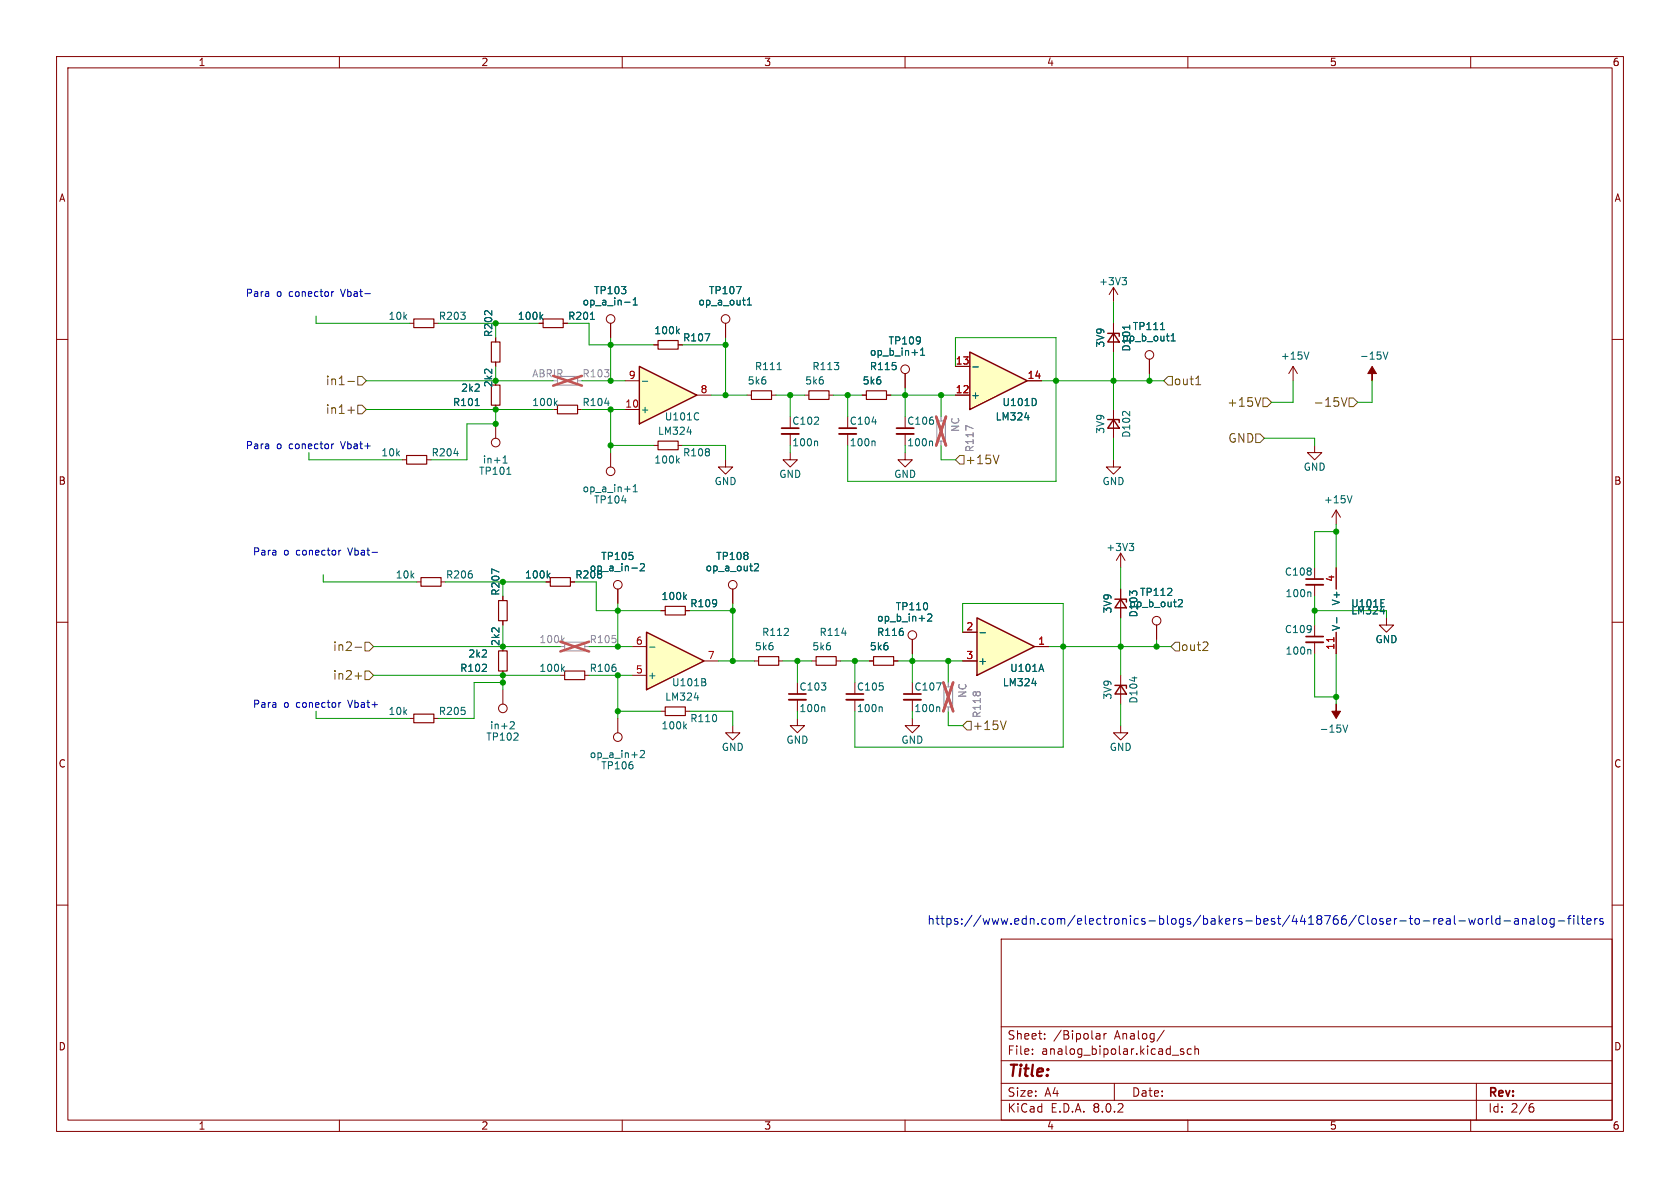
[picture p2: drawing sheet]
<svg xmlns="http://www.w3.org/2000/svg" width="297mm" height="210mm" viewBox="0 0 297 210" stroke-linecap="round" stroke-linejoin="round" font-family="sans-serif">
<g fill="none" stroke="#840000" stroke-width=".18">
<path d="M10 10h277v190h-277zM12 12h273v186h-273zM60 10v2M110 10v2M160 10v2M210 10v2M260 10v2M10 60h2M72.4 57.2h.8M76.7 57.2h.8M87.6 59.7v.8M285 60h2"/>
<path d="M87.6 64v.8M87.6 71.6v.8M10 110h2M73.7 102.9h.7M78 102.9h.7M88.9 114.3v.8M88.9 118.6v.8M129.5 104.1v2.6M143.5 116.8h.8M147.8 116.8h.8M153.7 116.8h.7M158 116.8h.7"/>
<path d="M161.3 113v2.6M198.1 104.1v5.1M285 110h2M116.8 125.7h.8M121.2 125.7h.7M129.5 128.3v1.2h1.3l-1.3 1.3-1.2-1.3h1.2M141 127v1.3h1.2l-1.2 1.2-1.3-1.2h1.3M141 123.7v2M151.1 123.7v2M161.3 127v1.3h1.3l-1.3 1.2-1.3-1.2h1.3M161.3 123.7v2M10 160h2"/>
<path d="M285 160h2M177 166h108v32h-108zM60 198v2M110 198v2M160 198v2M177 194.5h108M177 191.5h108M177 187.5h108M177 181.5h108M182.5 186.3v.1M182.5 185.5v.1M184.7 183.6v.1"/>
<path d="M184.7 182.8v.1M194 182.7l.4 .1 .1 .9M194.5 183.6l-.5 .1M194.5 183.1h-.5M195.2 182.7v1M195.6 182.7l-.3 .1-.1 .2M197 191.5v3M205.8 182.1l-1.3 2M207.2 186.5h1.2M209.2 185.5l-.3-.1-.2 .2v.2l.5 .2v.3h-.5M210 198v2M210.6 185.5l-.4-.1-.3 .3v.4l.1 .2h.6"/>
<path d="M211.2 185.5l.3-.1 .3 .1 .1 .9M211.2 184.9v1.5M260 198v2M261 191.5v6.5M270.6 195.7h.3l.3 .3-.1 .5-.5 .1M271 195.1l-.4 .1"/>
<circle cx="129.5" cy="103.4" r=".76"/>
<circle cx="161.3" cy="112.3" r=".76"/>
</g>
<path d="M73.2 56.4h3.5v1.5h-3.5zM86.9 60.5h1.5v3.5h-1.5zM86.9 68.1h1.5v3.5h-1.5zM74.4 102.1h3.6v1.5h-3.6zM88.1 115.1h1.6v3.5h-1.6zM144.3 116.1h3.5v1.5h-3.5zM154.4 116.1h3.6v1.5h-3.6zM117.6 125h3.6v1.5h-3.6z" fill="none" stroke="#840000" stroke-width=".2"/>
<path d="M84 71.7h.7M133.4 99.7l.5-.1 .2 .4-.8 .9h.8M148.8 111.9h.8M164 108.7l.5-.2 .2 .4-.7 .9h.7M121 128.4l.4 .4M121.4 128l-.5 .5M145.6 125l.2 .1v.7M155.8 125l.2 .1v.7M165.5 120.7h.9l-.6 1.3M165.9 125l.2 .1v.7" fill="none" stroke="#006464" stroke-width=".18"/>
<path d="M139.4 123.7h3.1M149.6 123.7h3.1M159.8 123.7h3" fill="none" stroke="#840000" stroke-width=".33"/>
<path d="M139.4 122.7h3.1M149.6 122.7h3.1M159.8 122.7h3" fill="none" stroke="#840000" stroke-width=".3"/>
<path d="M197.1 105.9h2v.5M198.1 105.9l1 1.5h-2z" fill="none" stroke="#840000" stroke-width=".25"/>
<path d="M172.7 109.2l10.2 5.1-10.2 5.1z" fill="#ffffc2"/>
<path d="M172.7 109.2l10.2 5.1-10.2 5.1z" fill="none" stroke="#840000" stroke-width=".25"/>
<g fill="none" stroke="#840000" stroke-width=".18">
<path d="M95.2 57.2h.8M99.6 57.2h.7M97.8 72.4h.8M102.1 72.4h.8M115.6 61h.7M119.9 61h.7M96.5 102.9h.8M100.8 102.9h.8M109.2 104.1v2.6M133.3 116.8h.8M137.7 116.8h.7M170.2 111.8h2.5"/>
<path d="M170.2 116.8h2.5M182.9 114.3h2.5"/>
<circle cx="109.2" cy="103.4" r=".76"/>
</g>
<g fill="none" stroke="#006464" stroke-width=".18">
<path d="M95.6 56l.4 .5M96 55.6l-.5 .5M104.4 56.5h.7M119.7 58.5l.4 .5M120.1 58.2l-.5 .4M124.6 59h.9l-.6 1.3M98.1 71.2l.4 .5M98.5 70.9l-.5 .4M106.9 71.3h.8M113.2 99.8l.5-.2 .2 .4-.7 .9h.7M96.9 101.7l.3 .5M97.2 101.3l-.4 .5"/>
<path d="M111.7 100.4h1M173.2 111.9h1M184.1 117.4l.4 1.3M182.4 120.8h.8"/>
</g>
<path d="M96 56.4h3.6v1.5h-3.6zM98.6 71.6h3.5v1.6h-3.5zM116.3 60.2h3.6v1.5h-3.6zM97.3 102.1h3.5v1.5h-3.5zM134.1 116.1h3.6v1.5h-3.6z" fill="none" stroke="#840000" stroke-width=".2"/>
<path d="M98.6 66.5h3.5v1.6h-3.5zM165.6 74.4h1.5v3.6h-1.5z" fill="none" stroke="#a1a1a1" stroke-width=".2"/>
<path d="M102.1 67.3h.8M166.4 73.7v.7M166.4 78v.7" fill="none" stroke="#a1a1a1" stroke-width=".18"/>
<path d="M172 75.8l-1.2-.6v.9" fill="none" stroke="#989898" stroke-width=".18"/>
<path d="M97.8 66.4l5.1 1.8M102.9 66.4l-5.1 1.8M165.5 73.7l1.7 5M167.2 73.7l-1.7 5" fill="none" stroke="#e75356" stroke-width=".46"/>
<path d="M113 64.8l10.2 5.1-10.2 5z" fill="#ffffc2"/>
<path d="M195.8 58.9h2.1v.5M196.8 58.9l1.1 1.6h-2.1zM113 64.8l10.2 5.1-10.2 5zM197.1 121.2h2v.5M198.1 121.2l1 1.5h-2z" fill="none" stroke="#840000" stroke-width=".25"/>
<g fill="none" stroke="#840000" stroke-width=".18">
<path d="M107.9 57.2v2.5M196.8 50.8v2.5M196.8 57.2v5M196.8 50.8l-.7 1.3M196.8 50.8l.8 1.3M87.6 74.9v2.6M110.5 72.4h2.5M110.5 67.3h2.5M115.6 78.7h.7M119.9 78.7h.7M123.2 69.9h2.5M132.1 69.9h.7"/>
<path d="M136.4 69.9h.8M139.7 76.7v2M142.2 69.9h.8M146.6 69.9h.7M152.4 69.9h.8M156.7 69.9h.8M160 66v2.6M203.2 63.5v2.5M228.6 64.8l-.8 1.2M228.6 64.8v2.5M228.6 64.8l.8 1.2M71.1 81.3h.8"/>
<path d="M75.4 81.3h.8M107.9 80v2.6M128.3 81.3v1.3h1.2l-1.2 1.2-1.3-1.2h1.3M139.7 80v1.3h1.3l-1.3 1.3-1.3-1.3h1.3M88.9 105.4v.8M88.9 109.7v.8M99.1 119.4h.7M103.4 119.4h.7M116.8 108h.8M121.2 108h.7M198.1 119.4v5.1M204.5 110.5v2.5"/>
<path d="M232.4 100.3v2.1M232.4 103.4v2M232.4 110.5v2M232.4 113.5v2.1M236.2 100.3v3.8M236.2 111.8v3.8M245.1 109.2v1.3h1.3l-1.3 1.3-1.3-1.3h1.3M72.4 127h.8M76.7 127h.8M88.9 121.9v2.6M109.2 127v2.5M198.1 128.3v1.2h1.3l-1.3 1.3-1.3-1.3h1.3"/>
<circle cx="107.9" cy="56.4" r=".76"/>
<circle cx="87.6" cy="78.2" r=".76"/>
<circle cx="160" cy="65.3" r=".76"/>
<circle cx="203.2" cy="62.7" r=".76"/>
<circle cx="107.9" cy="83.3" r=".76"/>
<circle cx="204.5" cy="109.7" r=".76"/>
<circle cx="88.9" cy="125.2" r=".76"/>
<circle cx="109.2" cy="130.3" r=".76"/>
</g>
<g fill="none" stroke="#006464" stroke-width=".18">
<path d="M110.4 53.4h1M111.9 53.9h.8M111.9 53l.4-.4v1.3M198.4 49.1h.7l-.4 .5M198.9 49.6l.2 .2v.3l-.2 .2M205.2 58.3h.7M207 59.4l.4-.4v1.3M113.6 67.4h.9M121.5 76.4h.8M123.5 73v.1M123.5 74.1v.1M137.4 65.3h.7"/>
<path d="M144.4 78l.1 .1v.7M162.7 62.8h.8M162.7 61.9l.4-.4v1.3M207 60.3h.8M231.4 62.2l-.4 1.3M244.5 62.2l.4 1.3 .5-1.3M80.2 80.2h.8M88.9 81.9h.8M88.9 81l.4-.4v1.3M89.6 83.9h.7M109.9 88.5h.8M111.9 86l.4-.3v1.2"/>
<path d="M111.9 86.9h.8M119.7 81.4l.4 .5M120.1 81l-.5 .5M88.2 101.1l-1.3-.5v.8M99.4 118.2l.4 .5M99.8 117.8l-.5 .5M121 105.5l.4 .5M121.4 105.1l-.5 .5M200.6 119.7v.7M208.4 106.1l.4-.1 .2 .4-.8 .9h.8M231.6 104.6l.1 .2v.7M231.6 114.8l.1 .2v.6"/>
<path d="M236.3 109.2v.9M244 108.1h.8M244.1 106h.6M90.4 127.6h.4l.1 .3-.8 .9h.8M113.2 132.8l.5-.1 .2 .3-.7 .9h.7M237.4 128.2l.4 1.2 .5-1.2"/>
</g>
<path d="M116.3 78h3.6v1.5h-3.6zM132.8 69.1h3.6v1.5h-3.6zM143 69.1h3.6v1.5h-3.6zM153.2 69.1h3.5v1.5h-3.5zM71.9 80.5h3.5v1.5h-3.5zM88.1 106.2h1.6v3.5h-1.6zM99.8 118.6h3.6v1.5h-3.6zM117.6 107.2h3.6v1.5h-3.6zM73.2 126.2h3.5v1.6h-3.5z" fill="none" stroke="#840000" stroke-width=".2"/>
<path d="M99.8 113.5h3.6v1.6h-3.6z" fill="none" stroke="#a1a1a1" stroke-width=".2"/>
<path d="M99.1 114.3h.7M103.4 114.3h.7" fill="none" stroke="#a1a1a1" stroke-width=".18"/>
<path d="M99.4 113.1l.4 .5M99.8 112.8l-.5 .4" fill="none" stroke="#989898" stroke-width=".18"/>
<path d="M99.1 113.4l5 1.8M104.1 113.4l-5 1.8" fill="none" stroke="#e75356" stroke-width=".46"/>
<path d="M138.2 76.7h3M230.9 103.4h3M230.9 113.5h3" fill="none" stroke="#840000" stroke-width=".33"/>
<path d="M138.2 75.7h3M230.9 102.4h3M230.9 112.5h3" fill="none" stroke="#840000" stroke-width=".3"/>
<g fill="#840000" stroke="#840000" stroke-width=".18">
<path d="M242.6 64.8l.7 1.2h-.7v1.3v-1.3h-.8z"/>
<path d="M236.2 124.5v1.2h.8l-.8 1.3-.7-1.3h.7z"/>
</g>
<path d="M235.8 112.7v.7" fill="none" stroke="#a90000" stroke-width=".18"/>
<path d="M114.3 111.8l10.2 5-10.2 5.1z" fill="#ffffc2"/>
<path d="M114.3 111.8l10.2 5-10.2 5.1z" fill="none" stroke="#840000" stroke-width=".25"/>
<path d="M111.8 119.4h2.5M111.8 114.3h2.5M124.5 116.8h2.5" fill="none" stroke="#840000" stroke-width=".18"/>
<path d="M114.8 114.4h1M122.7 123.3h.8M124.5 120.6l.3 .2-.1 .3-.1 .1M124.6 120l.1 .2-.1 .3" fill="none" stroke="#006464" stroke-width=".18"/>
<path d="M166.9 121.4h1.5v3.6h-1.5z" fill="none" stroke="#a1a1a1" stroke-width=".2"/>
<path d="M167.6 120.7v.7M167.6 125v.7" fill="none" stroke="#a1a1a1" stroke-width=".18"/>
<path d="M166.8 120.7l1.7 5M168.5 120.7l-1.7 5" fill="none" stroke="#e75356" stroke-width=".46"/>
<path d="M171.4 62.2l10.2 5.1-10.2 5.1z" fill="#ffffc2"/>
<path d="M171.4 62.2l10.2 5.1-10.2 5.1zM195.8 74.2h2.1v.5M196.8 74.2l1.1 1.5h-2.1z" fill="none" stroke="#840000" stroke-width=".25"/>
<g fill="none" stroke="#840000" stroke-width=".18">
<path d="M87.6 59.7v.8M95.2 57.2h.8M99.6 57.2h.7M107.9 57.2v2.5M128.3 57.2v2.5M196.8 57.2v1.7M87.6 64v.8M87.6 71.6v.8M115.6 61h.7M119.9 61h.7M149.9 76.7v2M152.4 69.9h.8"/>
<path d="M156.7 69.9h.8M160 66v2.6M160 76.7v2M168.9 69.9h2.5M168.9 64.8h2.5M181.6 67.3h2.5M196.8 60.5v1.7M196.8 72.4v5.1M203.2 63.5v2.5M232.4 78.7v1.3h1.3l-1.3 1.3-1.3-1.3h1.3M160 80v1.3h1.3l-1.3 1.3-1.3-1.3h1.3M196.8 81.3v1.3h1.3l-1.3 1.2-1.2-1.2h1.2"/>
<path d="M198.1 97.8l-.7 1.3M198.1 97.8v2.5M198.1 97.8l.8 1.3M236.2 90.2l-.7 1.2M236.2 90.2v2.5M236.2 90.2l.8 1.2M88.9 105.4v.8M88.9 109.7v.8M88.9 114.3v.8M88.9 118.6v.8M96.5 102.9h.8M100.8 102.9h.8"/>
<path d="M109.2 104.1v2.6M116.8 108h.8M121.2 108h.7M129.5 104.1v2.6M153.7 116.8h.7M158 116.8h.7M161.3 113v2.6M170.2 116.8h2.5M170.2 111.8h2.5M182.9 114.3h2.5M198.1 104.1v1.8M198.1 107.4v1.8"/>
<path d="M204.5 110.5v2.5M236.2 100.3v3.8M236.2 111.8v3.8"/>
<circle cx="128.3" cy="56.4" r=".76"/>
</g>
<g fill="none" stroke="#006464" stroke-width=".18">
<path d="M95.6 56l.4 .5M96 55.6l-.5 .5M104.4 56.5h.7M110.4 53.4h1M111.9 53.9h.8M111.9 53l.4-.4v1.3M119.7 58.5l.4 .5M120.1 58.2l-.5 .4M124.6 59h.9l-.6 1.3M130.2 50.7h.8l-.5 1.2M132.1 53.9h.7M132.1 53l.4-.4v1.3"/>
<path d="M205.2 58.3h.7M207 59.4l.4-.4v1.3M84 71.7h.7M154.2 74.6h.7M154.5 78l.2 .1v.7M162.7 62.8h.8M162.7 61.9l.4-.4v1.3M164.7 78l.2 .1v.7M172 64.9h.9M181.2 73.8h.7M183.2 70.7v.7M207 60.3h.8"/>
<path d="M113.2 99.8l.5-.2 .2 .4-.7 .9h.7M133.4 99.7l.5-.1 .2 .4-.8 .9h.8M199.6 96.1h.8l-.4 .4M200.2 96.5l.2 .3v.3l-.2 .2M239 87.6l-.4 1.3M88.2 101.1l-1.3-.5v.8M96.9 101.7l.3 .5M97.2 101.3l-.4 .5M111.7 100.4h1M121 105.5l.4 .5M121.4 105.1l-.5 .5M164 108.7l.5-.2 .2 .4-.7 .9h.7"/>
<path d="M173.2 111.9h1M184.1 117.4l.4 1.3M208.4 106.1l.4-.1 .2 .4-.8 .9h.8M236.3 109.2v.9M244 108.1h.8M244.1 106h.6M182.4 120.8h.8"/>
</g>
<path d="M148.3 76.7h3.1M158.5 76.7h3" fill="none" stroke="#840000" stroke-width=".33"/>
<path d="M148.3 75.7h3.1M158.5 75.7h3" fill="none" stroke="#840000" stroke-width=".3"/>
<g fill="none" stroke="#725600" stroke-width=".18">
<path d="M61.5 67.4h1.2M61.5 72.5h1.2M63.2 66.5h.8l.8 .8-.8 .8h-.8zM63.2 71.6h.8l.8 .8-.8 .8h-.8zM206.5 66.5h.8v1.6h-.8l-.8-.8zM211.4 68h.9M222 76.7h.8l.7 .8-.7 .7h-.8zM222.9 70.3l-.5 1.5M223.3 70.4h.7l.8 .7-.8 .8h-.7zM237.1 70.3l.5 1.5 .5-1.5M238.5 70.4h.8l.7 .7-.7 .8h-.8zM169.7 80.5h.7v1.5h-.7l-.8-.7z"/>
<path d="M176.6 80.5l-.5 1.5M62.8 119.5h1.1M62.8 114.4h1.1M64.5 118.6h.8l.7 .8-.7 .7h-.8zM64.5 113.5h.8l.7 .8-.7 .8h-.8zM207.8 113.5h.7v1.6h-.7l-.8-.8zM213.4 113.5l.1 .3v.3l-.9 .9h.9M170.9 127.5h.8v1.5h-.8l-.7-.7zM177.9 127.4l-.5 1.6"/>
</g>
<g fill="none" stroke="#0000c2" stroke-width=".18">
<path d="M58.6 51.6v.8M59 51.6l-.4 .2M64.5 51.9h1M58.6 78.5v.8M59 78.5l-.4 .2M59.9 97.3v.8M60.3 97.3l-.4 .2M65.8 97.6h.9M59.9 124.2v.8M60.3 124.2l-.4 .2M253.5 162.4v1M253.9 162.4h-.3l-.1 .3"/>
<path d="M254.4 162.9l.7-.2-.1-.3h-.4l-.2 .2v.7h.6M255.7 162.4h.6l.1 1M256.4 162.7l-.5 .1a.3 .3 0 0 0-.2 .3 .3 .3 0 0 0 .2 .3l.5-.1M257.1 161.9v1.3l.2 .2M257.9 162.8h1.2M259.7 162.4l.2 1 .3-.7 .3 .7 .3-1M261.4 162.5l.2-.1 .4 .1 .1 .6-.1 .2-.4 .1-.2-.2zM262.8 162.4v1M263.2 162.4h-.3l-.1 .3M263.7 161.9v1.3l.2 .2M265.2 162.4h-.5l-.3 .3v.4l.2 .2h.6M265.2 161.9v1.5"/>
<path d="M265.9 162.8h1.2M267.8 162.4h.6v1M268.4 162.7l-.5 .1a.3 .3 0 0 0-.2 .3 .3 .3 0 0 0 .2 .3l.5-.1M269.2 162.5l.2-.1h.3l.1 1M269.2 162.4v1M270.5 162.4h.6l.1 1M271.2 162.7l-.5 .1a.3 .3 0 0 0-.2 .3 .3 .3 0 0 0 .2 .3l.5-.1M271.9 161.9v1.3l.2 .2M272.8 162.4h.4l.2 .3v.4l-.2 .3-.4-.1-.2-.2v-.4zM274.7 162.4h-.4l-.3 .3v.4l.2 .2h.5M274.7 162.4v1.2l-.2 .3-.4-.1M275.5 162.8h1.1"/>
<path d="M277.1 162.4h.6M277.7 161.9l-.3 .2v1.3M278.2 161.9v.1M278.2 162.4v1M279 161.9v1.3l.2 .2M279.5 162.4h.6M279.8 161.9v1.3l.3 .2M280.6 162.9l.7-.2-.1-.3h-.4l-.2 .2v.7h.6M281.9 162.4v1M282.4 162.4h-.3l-.2 .3M283.4 162.4h-.4l-.2 .2 .1 .2 .5 .2v.3h-.6"/>
</g>
<g fill="none" stroke="#009600" stroke-width=".18">
<path d="M55.9 55.9v1.3h16.5M77.5 57.2h17.7M100.3 57.2h3.8v3.8h11.5M107.9 59.7v7.6M128.3 59.7v10.2M196.8 53.3v3.9M64.8 67.3h33M64.8 72.4h33M87.6 72.4v2.5h-5.1v6.4h-6.3M87.6 64.8v2.5M102.9 67.3h7.6M102.9 72.4h7.6"/>
<path d="M107.9 78.7h7.7M107.9 72.4v7.6M120.6 61h7.7M120.6 78.7h7.7v2.6M125.7 69.9h6.4M137.2 69.9h5M139.7 69.9v3.8M139.7 78.7v1.3M147.3 69.9h5.1M149.9 69.9v3.8M157.5 69.9h11.4M160 68.6v5.1"/>
<path d="M160 78.7v1.3M166.4 69.9v3.8M166.4 78.7v2.6h2.5M168.9 64.8v-5.1h17.8v25.4h-36.8v-6.4M184.1 67.3h21.6M196.8 62.2v10.2M196.8 77.5v3.8M203.2 66v1.3M223.5 77.5h8.9v1.2M228.6 67.3v3.8h-3.8M242.6 67.3v3.8h-2.6M54.6 80v1.3h16.5"/>
<path d="M236.2 94h-3.8v6.3M236.2 92.7v7.6M57.1 101.6v1.3h16.6M66 114.3h33.1M66 119.4h33.1M78.7 102.9h17.8M88.9 110.5v3.8M88.9 119.4v2.5M101.6 102.9h3.8v5.1h11.4M104.1 114.3h7.7M104.1 119.4h7.7M109.2 106.7v7.6"/>
<path d="M109.2 119.4v7.6M121.9 108h7.6M127 116.8h6.3M129.5 106.7v10.1M138.4 116.8h5.1M141 116.8v3.9M148.6 116.8h5.1M151.1 116.8v3.9M158.7 116.8h11.5M161.3 115.6v5.1M167.6 116.8v3.9M170.2 111.8v-5.1h17.8v25.4h-36.9v-6.4"/>
<path d="M185.4 114.3h21.6M198.1 100.3v3.8M198.1 109.2v10.2M204.5 113v1.3M232.4 108h12.7v1.2M232.4 105.4v5.1M232.4 115.6v7.6h3.8M236.2 115.6v8.9M55.9 125.7v1.3h16.5M88.9 120.7h-5.1v6.3h-6.3M109.2 125.7h7.6M121.9 125.7h7.6v2.6"/>
<path d="M141 125.7v1.3M161.3 125.7v1.3M167.6 125.7v2.6h2.6M198.1 124.5v3.8"/>
</g>
<path d="M172 75.8l-1.2-.6v.9" fill="none" stroke="#989898" stroke-width=".18"/>
<path d="M166.4 73.7v.7M166.4 78v.7M167.6 120.7v.7M167.6 125v.7" fill="none" stroke="#a1a1a1" stroke-width=".18"/>
<path d="M165.5 73.7l1.7 5M167.2 73.7l-1.7 5M166.8 120.7l1.7 5M168.5 120.7l-1.7 5" fill="none" stroke="#e75356" stroke-width=".46"/>
<path d="M235.8 112.7v.7" fill="none" stroke="#a90000" stroke-width=".18"/>
<g fill="#009600" stroke="#009600" stroke-width=".18">
<circle cx="139.7" cy="69.9" r=".46"/>
<circle cx="128.3" cy="69.9" r=".46"/>
<circle cx="128.3" cy="61" r=".46"/>
<circle cx="109.2" cy="108" r=".46"/>
<circle cx="129.5" cy="116.8" r=".46"/>
<circle cx="129.5" cy="108" r=".46"/>
<circle cx="109.2" cy="125.7" r=".46"/>
<circle cx="88.9" cy="119.4" r=".46"/>
<circle cx="88.9" cy="114.3" r=".46"/>
<circle cx="88.9" cy="120.7" r=".46"/>
<circle cx="109.2" cy="119.4" r=".46"/>
<circle cx="109.2" cy="114.3" r=".46"/>
<circle cx="88.9" cy="102.9" r=".46"/>
<circle cx="87.6" cy="74.9" r=".46"/>
<circle cx="107.9" cy="67.3" r=".46"/>
<circle cx="107.9" cy="61" r=".46"/>
<circle cx="87.6" cy="57.2" r=".46"/>
<circle cx="87.6" cy="67.3" r=".46"/>
<circle cx="87.6" cy="72.4" r=".46"/>
<circle cx="107.9" cy="72.4" r=".46"/>
<circle cx="107.9" cy="78.7" r=".46"/>
<circle cx="188" cy="114.3" r=".46"/>
<circle cx="149.9" cy="69.9" r=".46"/>
<circle cx="160" cy="69.9" r=".46"/>
<circle cx="204.5" cy="114.3" r=".46"/>
<circle cx="198.1" cy="114.3" r=".46"/>
<circle cx="186.7" cy="67.3" r=".46"/>
<circle cx="196.8" cy="67.3" r=".46"/>
<circle cx="166.4" cy="69.9" r=".46"/>
<circle cx="151.1" cy="116.8" r=".46"/>
<circle cx="167.6" cy="116.8" r=".46"/>
<circle cx="161.3" cy="116.8" r=".46"/>
<circle cx="141" cy="116.8" r=".46"/>
<circle cx="203.2" cy="67.3" r=".46"/>
<circle cx="236.2" cy="94" r=".46"/>
<circle cx="236.2" cy="123.2" r=".46"/>
<circle cx="232.4" cy="108" r=".46"/>
</g>
<text font-size="2.8" fill="#840000" x="178" y="190.9">Title:</text>
<g font-size="2.1" fill="#725600">
<text x="57.5" y="68.3">in1-</text>
<text x="207.4" y="68.3">out1</text>
<text x="57.5" y="73.4">in1+</text>
<text x="216.9" y="72.1">+15V</text>
<text x="232.1" y="72.1">-15V</text>
<text x="170.6" y="82.3">+15V</text>
<text x="217.1" y="78.5">GND</text>
<text x="58.8" y="115.3">in2-</text>
<text x="208.7" y="115.3">out2</text>
<text x="58.8" y="120.4">in2+</text>
<text x="171.8" y="129.3">+15V</text>
</g>
<text font-size="2.1" fill="#0000c2" x="163.8" y="163.6">https://www.edn.com/electronics-blogs/bakers-best/4418766/Closer-to-real-world-analog-filters</text>
<g font-size="2.1" fill="#840000">
<text x="178" y="184">Sheet:</text>
<text x="186.2" y="184">/Bipolar</text>
<text x="197.1" y="184">Analog/</text>
<text x="178" y="186.7">File:</text>
<text x="184.1" y="186.7">analog_bipolar.kicad_sch</text>
<text x="178" y="196.9">KiCad</text>
<text x="178" y="194.1">Size:</text>
<text x="184.7" y="194.1">A4</text>
<text x="185.7" y="196.9">E.D.A.</text>
<text x="193.3" y="196.9">8.0.2</text>
<text x="200" y="194.1">Date:</text>
<text x="263" y="194.3">Rev:</text>
<text x="263" y="196.9">Id:</text>
<text x="267.1" y="196.9">2/6</text>
</g>
<g font-size="1.8" fill="#840000">
<text x="35" y="11.9">1</text>
<text x="85" y="11.9">2</text>
<text x="135" y="11.9">3</text>
<text x="185" y="11.9">4</text>
<text x="235" y="11.9">5</text>
<text x="285" y="11.9">6</text>
<text x="10.3" y="35.9">A</text>
<text x="285.3" y="35.9">A</text>
<text x="10.3" y="85.9">B</text>
<text x="285.3" y="85.9">B</text>
<text x="10.3" y="135.9">C</text>
<text x="285.3" y="135.9">C</text>
<text x="10.3" y="185.9">D</text>
<text x="285.3" y="185.9">D</text>
<text x="35" y="199.9">1</text>
<text x="85" y="199.9">2</text>
<text x="135" y="199.9">3</text>
<text x="185" y="199.9">4</text>
<text x="235" y="199.9">5</text>
<text x="285" y="199.9">6</text>
</g>
<g font-size="1.8" fill="#0000c2">
<text x="43.4" y="52.7">Para</text>
<text x="48.9" y="52.7">o</text>
<text x="51.2" y="52.7">conector</text>
<text x="60.6" y="52.7">Vbat-</text>
<text x="43.4" y="79.6">Para</text>
<text x="48.9" y="79.6">o</text>
<text x="51.2" y="79.6">conector</text>
<text x="60.6" y="79.6">Vbat+</text>
<text x="44.6" y="98.4">Para</text>
<text x="50.1" y="98.4">o</text>
<text x="52.5" y="98.4">conector</text>
<text x="61.9" y="98.4">Vbat-</text>
<text x="44.6" y="125.3">Para</text>
<text x="50.1" y="125.3">o</text>
<text x="52.5" y="125.3">conector</text>
<text x="61.9" y="125.3">Vbat+</text>
</g>
<g font-size="1.8" fill="#006464">
<text x="104.9" y="52.2">TP103</text>
<text x="125.2" y="52.2">TP107</text>
<text x="194.2" y="50.6">+3V3</text>
<text x="68.6" y="56.7">10k</text>
<text x="77.5" y="56.7">R203</text>
<text x="87.2" y="59.7" transform="rotate(-90 87.2 59.7)">R202</text>
<text x="91.4" y="56.7">100k</text>
<text x="100.3" y="56.7">R201</text>
<text x="102.9" y="54.2">op_a_in-1</text>
<text x="115.6" y="59.3">100k</text>
<text x="123.4" y="54.2">op_a_out1</text>
<text x="200.2" y="58.6">TP111</text>
<text x="120.7" y="60.6">R107</text>
<text x="133.4" y="65.6">R111</text>
<text x="143.5" y="65.6">R113</text>
<text x="153.7" y="65.6">R115</text>
<text x="153.7" y="63.1">op_b_in+1</text>
<text x="157" y="61.1">TP109</text>
<text x="195.4" y="61.5" transform="rotate(-90 195.4 61.5)">3V9</text>
<text x="198.3" y="60.6">op_b_out1</text>
<text x="200" y="62.2" transform="rotate(-90 200 62.2)">D101</text>
<text x="226.3" y="63.8">+15V</text>
<text x="240.3" y="63.8">-15V</text>
<text x="80" y="72">R101</text>
<text x="81.4" y="69.4">2k2</text>
<text x="87.2" y="68.6" transform="rotate(-90 87.2 68.6)">2k2</text>
<text x="94" y="72">100k</text>
<text x="102.9" y="72">R104</text>
<text x="132.1" y="68.2">5k6</text>
<text x="142.2" y="68.2">5k6</text>
<text x="152.4" y="68.2">5k6</text>
<text x="171.6" y="70.7">+</text>
<text x="177.1" y="72">U101D</text>
<text x="113.2" y="73.3">+</text>
<text x="116.2" y="77.1">LM324</text>
<text x="117.4" y="74.5">U101C</text>
<text x="140" y="75.3">C102</text>
<text x="150.1" y="75.3">C104</text>
<text x="160.3" y="75.3">C106</text>
<text x="175.9" y="74.5">LM324</text>
<text x="195.4" y="76.8" transform="rotate(-90 195.4 76.8)">3V9</text>
<text x="200" y="77.5" transform="rotate(-90 200 77.5)">D102</text>
<text x="67.3" y="80.9">10k</text>
<text x="76.2" y="80.9">R204</text>
<text x="85.3" y="82.1">in+1</text>
<text x="115.6" y="82.1">100k</text>
<text x="120.7" y="80.9">R108</text>
<text x="140" y="79.1">100n</text>
<text x="150.1" y="79.1">100n</text>
<text x="160.3" y="79.1">100n</text>
<text x="230.4" y="83.4">GND</text>
<text x="84.6" y="84.1">TP101</text>
<text x="102.9" y="87.2">op_a_in+1</text>
<text x="104.9" y="89.2">TP104</text>
<text x="126.2" y="86">GND</text>
<text x="137.7" y="84.7">GND</text>
<text x="158" y="84.7">GND</text>
<text x="194.8" y="86">GND</text>
<text x="234" y="89.2">+15V</text>
<text x="104.2" y="101.2">op_a_in-2</text>
<text x="106.2" y="99.2">TP105</text>
<text x="124.6" y="101.2">op_a_out2</text>
<text x="126.5" y="99.2">TP108</text>
<text x="195.5" y="97.6">+3V3</text>
<text x="227" y="102">C108</text>
<text x="69.9" y="102.5">10k</text>
<text x="78.7" y="102.5">R206</text>
<text x="88.5" y="105.4" transform="rotate(-90 88.5 105.4)">R207</text>
<text x="92.7" y="102.5">100k</text>
<text x="101.6" y="102.5">R208</text>
<text x="116.8" y="106.3">100k</text>
<text x="121.9" y="107.5">R109</text>
<text x="199.6" y="107.5">op_b_out2</text>
<text x="201.4" y="105.5">TP112</text>
<text x="227.2" y="105.8">100n</text>
<text x="237.1" y="107.1" transform="rotate(-90 237.1 107.1)">V+</text>
<text x="238.8" y="107.5">U101E</text>
<text x="134.6" y="112.6">R112</text>
<text x="144.8" y="112.6">R114</text>
<text x="154.9" y="112.6">R116</text>
<text x="155" y="110.1">op_b_in+2</text>
<text x="158.3" y="108.1">TP110</text>
<text x="196.7" y="108.5" transform="rotate(-90 196.7 108.5)">3V9</text>
<text x="201.3" y="109.2" transform="rotate(-90 201.3 109.2)">D103</text>
<text x="227" y="112.1">C109</text>
<text x="237.1" y="111.6" transform="rotate(-90 237.1 111.6)">V-</text>
<text x="238.8" y="108.8">LM324</text>
<text x="243.1" y="113.9">GND</text>
<text x="81.2" y="119">R102</text>
<text x="82.7" y="116.4">2k2</text>
<text x="88.5" y="114.3" transform="rotate(-90 88.5 114.3)">2k2</text>
<text x="95.3" y="119">100k</text>
<text x="104.1" y="119">R106</text>
<text x="133.4" y="115.2">5k6</text>
<text x="143.5" y="115.2">5k6</text>
<text x="153.7" y="115.2">5k6</text>
<text x="172.8" y="117.7">+</text>
<text x="178.5" y="119">U101A</text>
<text x="227.2" y="115.9">100n</text>
<text x="114.4" y="120.2">+</text>
<text x="117.5" y="124.1">LM324</text>
<text x="118.7" y="121.5">U101B</text>
<text x="141.2" y="122.3">C103</text>
<text x="151.4" y="122.3">C105</text>
<text x="161.6" y="122.3">C107</text>
<text x="177.2" y="121.5">LM324</text>
<text x="196.7" y="123.8" transform="rotate(-90 196.7 123.8)">3V9</text>
<text x="201.3" y="124.5" transform="rotate(-90 201.3 124.5)">D104</text>
<text x="68.6" y="126.6">10k</text>
<text x="77.5" y="126.6">R205</text>
<text x="85.9" y="131.1">TP102</text>
<text x="86.5" y="129.1">in+2</text>
<text x="116.8" y="129.1">100k</text>
<text x="121.9" y="127.9">R110</text>
<text x="138.9" y="131.7">GND</text>
<text x="141.2" y="126.1">100n</text>
<text x="151.4" y="126.1">100n</text>
<text x="159.3" y="131.7">GND</text>
<text x="161.6" y="126.1">100n</text>
<text x="233.2" y="129.7">-15V</text>
<text x="104.2" y="134.2">op_a_in+2</text>
<text x="106.2" y="136.2">TP106</text>
<text x="127.5" y="132.9">GND</text>
<text x="196.1" y="132.9">GND</text>
</g>
<g font-size="1.8" fill="#a90000">
<text x="168.9" y="64.5">13</text>
<text x="111.1" y="67.1">9</text>
<text x="123.8" y="69.6">8</text>
<text x="168.9" y="69.6">12</text>
<text x="181.6" y="67.1">14</text>
<text x="110.4" y="72.1">10</text>
<text x="236" y="102.9" transform="rotate(-90 236 102.9)">4</text>
<text x="170.7" y="111.5">2</text>
<text x="112.3" y="119.1">5</text>
<text x="112.3" y="114">6</text>
<text x="125" y="116.6">7</text>
<text x="170.7" y="116.6">3</text>
<text x="183.4" y="114">1</text>
<text x="236" y="115" transform="rotate(-90 236 115)">11</text>
</g>
<g font-size="1.8" fill="#989898">
<text x="94" y="66.9">ABRIR</text>
<text x="102.9" y="66.9">R103</text>
<text x="169.8" y="76.5" transform="rotate(-90 169.8 76.5)">NC</text>
<text x="172.3" y="80" transform="rotate(-90 172.3 80)">R117</text>
<text x="95.3" y="113.9">100k</text>
<text x="104.1" y="113.9">R105</text>
<text x="171" y="123.5" transform="rotate(-90 171 123.5)">NC</text>
<text x="173.6" y="127" transform="rotate(-90 173.6 127)">R118</text>
</g>
</svg>
